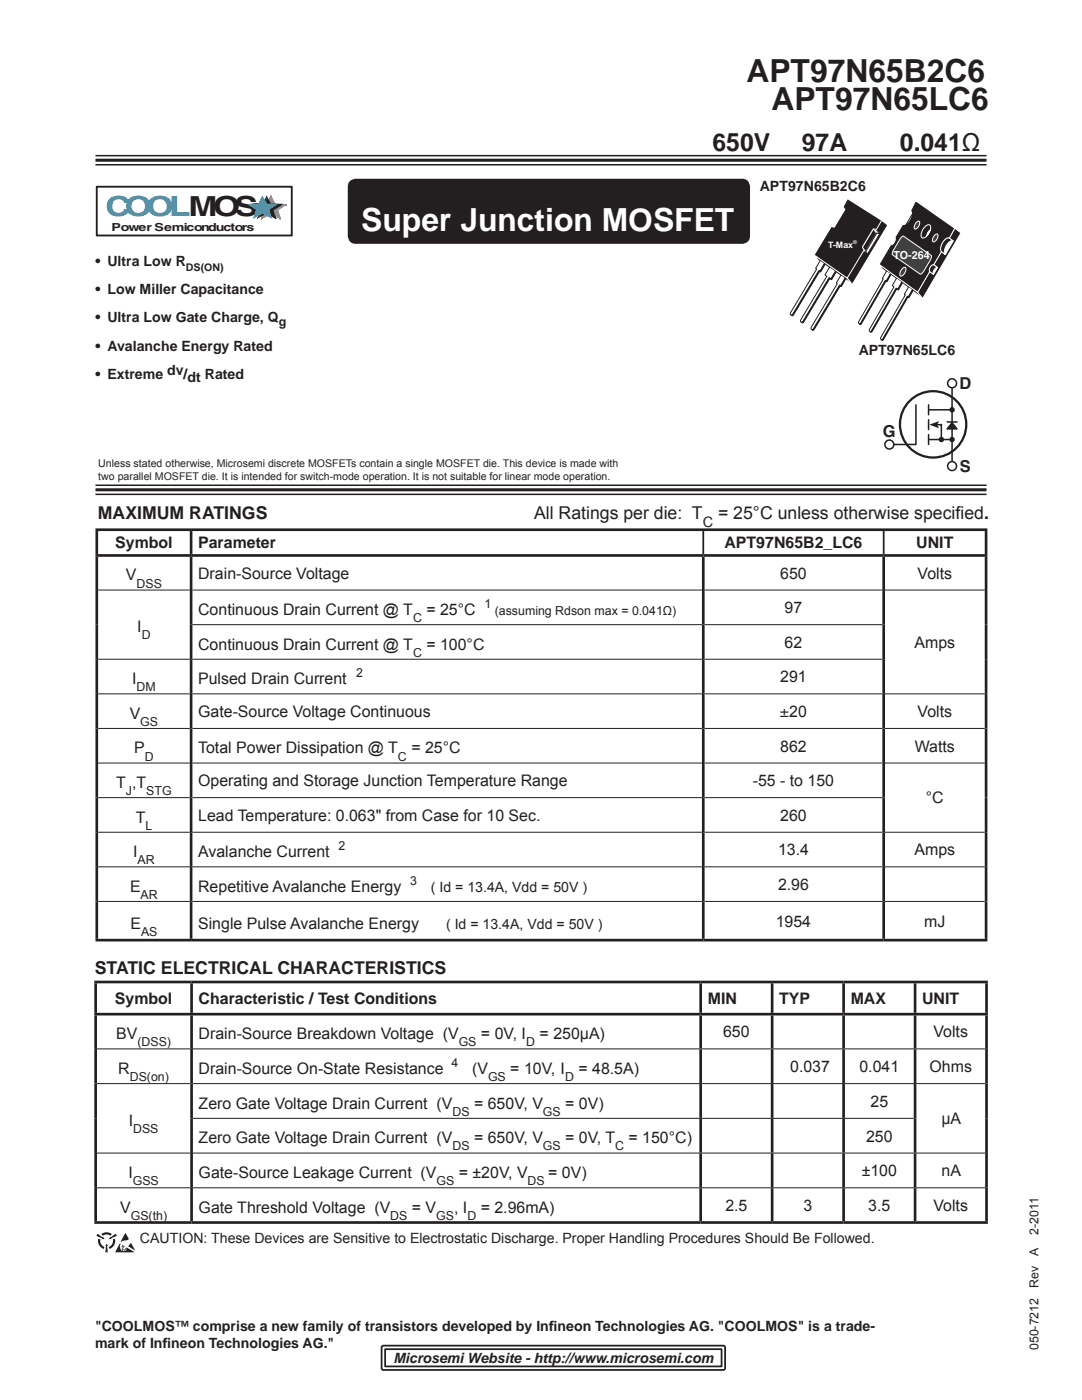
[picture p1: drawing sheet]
<svg xmlns="http://www.w3.org/2000/svg" width="216mm" height="279mm" viewBox="0 0 216 279" stroke-linecap="round" stroke-linejoin="round" font-family="sans-serif">
<path d="M19 31.1h177.8M19 32.9h177.8" fill="none" stroke="#231f20" stroke-width=".3"/>
<path d="M19 32h177.8" fill="none" stroke="#231f20" stroke-width=".61" stroke-linecap="butt"/>
<path d="M69.8 36.1l.4-.2 .8-.2h77.1a1.55 1.55 0 0 1 1.6 1.6v9.8a1.55 1.55 0 0 1-1.6 1.6h-77.1a1.55 1.55 0 0 1-1.6-1.6v-9.8l.1-.7z" fill-rule="evenodd" fill="#231f20"/>
<path d="M19.1 96.8h177.8M19.1 98.7h177.8" fill="none" stroke="#231f20" stroke-width=".3"/>
<path d="M19.1 97.8h177.8" fill="none" stroke="#231f20" stroke-width=".61" stroke-linecap="butt"/>
<path d="M19.3 37.3h38.9v9.7h-38.9z" fill="#fff"/>
<path d="M19.3 37.3h38.9v9.7h-38.9z" fill="none" stroke="#231f20" stroke-width=".37"/>
<path d="M54.1 39.1l.8 1.6-.8 .9z" fill="#878f96"/>
<path d="M54.1 39.1l.8 1.6-.8 .9z" fill="none" stroke="#878f96" stroke-width=".2"/>
<path d="M54.1 39.1v2.6l-.9-.9z" fill="#878f96"/>
<path d="M54.1 39.1v2.6l-.9-.9z" fill="none" stroke="#878f96" stroke-width=".2"/>
<path d="M54.1 39.1l-.9 1.7z" fill="#878f96"/>
<path d="M54.1 39.1l-.9 1.7z" fill="none" stroke="#878f96" stroke-width=".2"/>
<path d="M53.2 40.8l.9 .9z" fill="#878f96"/>
<path d="M53.2 40.8l.9 .9z" fill="none" stroke="#878f96" stroke-width=".2"/>
<path d="M54 39.1l.1 2.6z" fill="#878f96"/>
<path d="M54 39.1l.1 2.6z" fill="none" stroke="#878f96" stroke-width=".2"/>
<path d="M51.1 40.8l2.1-.1 .9 .9z" fill="#878f96"/>
<path d="M51.1 40.8l2.1-.1 .9 .9z" fill="none" stroke="#878f96" stroke-width=".2"/>
<path d="M51.1 40.8l2.2-.1z" fill="#878f96"/>
<path d="M51.1 40.8l2.2-.1z" fill="none" stroke="#878f96" stroke-width=".2"/>
<path d="M53.2 40.7l.9 1z" fill="#878f96"/>
<path d="M53.2 40.7l.9 1z" fill="none" stroke="#878f96" stroke-width=".2"/>
<path d="M51 40.8l3.1 .9z" fill="#878f96"/>
<path d="M51 40.8l3.1 .9z" fill="none" stroke="#878f96" stroke-width=".2"/>
<path d="M51.1 40.8l3 .8-1.4 .3z" fill="#878f96"/>
<path d="M51.1 40.8l3 .8-1.4 .3z" fill="none" stroke="#878f96" stroke-width=".2"/>
<path d="M52.7 41.9l1.4-.3-1.9 2.1z" fill="#878f96"/>
<path d="M52.7 41.9l1.4-.3-1.9 2.1z" fill="none" stroke="#878f96" stroke-width=".2"/>
<path d="M52.7 41.9l-.5 1.8z" fill="#878f96"/>
<path d="M52.7 41.9l-.5 1.8z" fill="none" stroke="#878f96" stroke-width=".2"/>
<path d="M52.7 41.9l1.4-.3z" fill="#878f96"/>
<path d="M52.7 41.9l1.4-.3z" fill="none" stroke="#878f96" stroke-width=".2"/>
<path d="M54.1 41.6l-1.9 2.1z" fill="#878f96"/>
<path d="M54.1 41.6l-1.9 2.1z" fill="none" stroke="#878f96" stroke-width=".2"/>
<path d="M54.1 41.6v1.1l-1.9 1z" fill="#878f96"/>
<path d="M54.1 41.6v1.1l-1.9 1z" fill="none" stroke="#878f96" stroke-width=".2"/>
<path d="M54.1 41.6l1.8 2.1-1.8-1z" fill="#878f96"/>
<path d="M54.1 41.6l1.8 2.1-1.8-1z" fill="none" stroke="#878f96" stroke-width=".2"/>
<path d="M54.1 41.6l1.3 .3 .5 1.8z" fill="#878f96"/>
<path d="M54.1 41.6l1.3 .3 .5 1.8z" fill="none" stroke="#878f96" stroke-width=".2"/>
<path d="M55.3 41.9l.6 1.8z" fill="#878f96"/>
<path d="M55.3 41.9l.6 1.8z" fill="none" stroke="#878f96" stroke-width=".2"/>
<path d="M54.1 41.6l1.3 .4z" fill="#878f96"/>
<path d="M54.1 41.6l1.3 .4z" fill="none" stroke="#878f96" stroke-width=".2"/>
<path d="M54.1 41.6l1.8 2.1z" fill="#878f96"/>
<path d="M54.1 41.6l1.8 2.1z" fill="none" stroke="#878f96" stroke-width=".2"/>
<path d="M54.1 41.6l3-.8-1.7 1.1z" fill="#878f96"/>
<path d="M54.1 41.6l3-.8-1.7 1.1z" fill="none" stroke="#878f96" stroke-width=".2"/>
<path d="M54.9 40.7l2.2 .1-3 .8z" fill="#878f96"/>
<path d="M54.9 40.7l2.2 .1-3 .8z" fill="none" stroke="#878f96" stroke-width=".2"/>
<path d="M54.8 40.7l2.3 .2z" fill="#878f96"/>
<path d="M54.8 40.7l2.3 .2z" fill="none" stroke="#878f96" stroke-width=".2"/>
<path d="M54.8 40.7l-.7 1z" fill="#878f96"/>
<path d="M54.8 40.7l-.7 1z" fill="none" stroke="#878f96" stroke-width=".2"/>
<path d="M54.1 41.6l3-.8z" fill="#878f96"/>
<path d="M54.1 41.6l3-.8z" fill="none" stroke="#878f96" stroke-width=".2"/>
<g fill="#231f20">
<path d="M53.2 39.1l.9 1.5-.9 .9z"/>
<path d="M53.2 39.1v2.4l-.7-.9z"/>
<path d="M53.2 39.1l-.8 1.6z"/>
<path d="M52.4 40.7l.1-.1 .8 .9-.1 .1 .1-.1-.1 .1z"/>
<path d="M53.2 39l.1 2.5z"/>
<path d="M50.2 40.8l2.3-.2 .7 .9z"/>
</g>
<path d="M50.2 40.8l2.3-.2zM50.2 40.7h2.3" fill="none" stroke="#231f20" stroke-width=".2"/>
<g fill="#231f20">
<path d="M52.4 40.6l.9 .9z"/>
<path d="M50.2 40.8l3 .7z"/>
<path d="M50.2 40.8l3 .7-1.3 .4z"/>
</g>
<path d="M50.2 40.8l3 .7-1.3 .4z" fill="none" stroke="#231f20" stroke-width=".2"/>
<g fill="#231f20">
<path d="M51.9 41.9l1.3-.4-1.8 2.1z"/>
<path d="M51.9 41.9l-.6 1.7z"/>
<path d="M51.9 41.9l1.4-.4z"/>
<path d="M53.2 41.5l-1.9 2.1z"/>
<path d="M53.2 41.5v1.1l-1.8 1z"/>
<path d="M53.2 41.5l1.9 2.1-1.9-1z"/>
</g>
<path d="M53.2 41.5l1.9 2.1-1.9-1z" fill="none" stroke="#231f20" stroke-width=".2"/>
<g fill="#231f20">
<path d="M53.2 41.5l1.3 .4 .6 1.7z"/>
<path d="M54.5 41.9l.6 1.7z"/>
<path d="M53.2 41.5l1.3 .4z"/>
<path d="M53.2 41.5l1.9 2.1z"/>
<path d="M53.2 41.5l3.1-.7-1.8 1.1z"/>
</g>
<path d="M53.2 41.5l3.1-.7-1.8 1.1z" fill="none" stroke="#231f20" stroke-width=".2"/>
<g fill="#231f20">
<path d="M54.1 40.6l2.2 .2-3.1 .7z"/>
<path d="M54 40.6l2.3 .2z"/>
<path d="M54 40.6l-.8 .9z"/>
<path d="M53.2 41.5l3.1-.7z"/>
</g>
<g fill="#00aaea">
<path d="M52.4 39.1l.8 1.5-.8 .9z"/>
<path d="M52.4 39.1v2.4l-.8-.9z"/>
<path d="M52.4 39.1l-.9 1.6z"/>
<path d="M51.5 40.7l.1-.1 .9 1z"/>
<path d="M49.4 40.8l2.2-.2 .8 .9z"/>
</g>
<path d="M49.4 40.7h2.2" fill="none" stroke="#00aaea" stroke-width=".2"/>
<g fill="#00aaea">
<path d="M51.5 40.6l1 .9z"/>
<path d="M49.4 40.8l3.1 .7z"/>
<path d="M49.4 40.8l3 .7-1.3 .4z"/>
<path d="M51.1 41.9l1.3-.4-1.9 2.1z"/>
<path d="M51.1 41.9l-.6 1.7z"/>
<path d="M51.1 41.9l1.4-.4z"/>
<path d="M52.4 41.5l-1.9 2.1z"/>
<path d="M52.4 41.5v1.1l-1.9 1z"/>
<path d="M52.4 41.5l1.9 2.1-1.9-1z"/>
<path d="M52.4 41.5l1.3 .4 .6 1.7z"/>
<path d="M53.7 41.9l.6 1.7z"/>
<path d="M52.4 41.5l1.3 .4z"/>
<path d="M52.4 41.5l1.9 2.1z"/>
<path d="M52.4 41.5l3.1-.7-1.8 1.1z"/>
<path d="M53.2 40.6l2.3 .2-3.1 .7z"/>
</g>
<path d="M53.2 40.7h2.3" fill="none" stroke="#00aaea" stroke-width=".2"/>
<g fill="#00aaea">
<path d="M53.2 40.6l-.8 .9z"/>
<path d="M52.4 41.5l3.1-.7z"/>
</g>
<circle cx="186.2" cy="84.7" r="6.6" fill="#fff"/>
<circle cx="186.2" cy="84.7" r="6.6" fill="none" stroke="#231f20" stroke-width=".46"/>
<path d="M182.8 80.8v7.9h-4.4M185.3 80.8v2M185.3 83.8v1.9M185.3 86.7v2" fill="none" stroke="#231f20" stroke-width=".3"/>
<path d="M185.4 84.8l2-.8-.4 .8 .4 .7z" fill="#231f20"/>
<path d="M185.3 81.8h4.7v5.9h-2.2M186.4 84.8h1.4v2.9h-2.5" fill="none" stroke="#231f20" stroke-width=".3"/>
<path d="M190 84.4l1 1.2h-2z" fill="#231f20"/>
<path d="M190 77.4v4.4M189 84.2h2M190 84.4l1 1.2h-2zM190 87.7v4.4" fill="none" stroke="#231f20" stroke-width=".3"/>
<g fill="#231f20">
<circle cx="187.8" cy="87.7" r=".54"/>
<circle cx="190" cy="87.7" r=".54"/>
<circle cx="190" cy="81.8" r=".54"/>
</g>
<g fill="none" stroke="#231f20" stroke-width=".3">
<circle cx="190" cy="76.5" r=".89"/>
<circle cx="177.5" cy="88.7" r=".89"/>
<circle cx="190" cy="93" r=".89"/>
</g>
<path d="M19.1 11.3h67.1v17.3h-67.1z" fill="#fff"/>
<path d="M19.1 11.3h67.1v17.3h-67.1z" fill="none" stroke="#fff" stroke-width=".2"/>
<path d="M140.3 106v4.6M176.3 106v4.6M76.2 268.7l.3-.1h67.8l.4 .3v4.1l-.4 .4h-67.8l-.4-.4zM76.8 269.3h67.2v3.4h-67.2z" fill="none" stroke="#231f20" stroke-width=".35"/>
<g fill="none" stroke="#231f20" stroke-width=".53">
<path d="M19 105.7h178M19.3 111.1v76.3M19.3 106v4.6M38.1 106v4.6M38.1 111.1v76.3M140.3 111.1v76.3M176.3 111.1v76.3M196.8 106v4.6M196.8 111.1v76.3M197 110.9h-178M18.8 196h178.3M19.1 196.2v5.9"/>
<path d="M38.2 196.2v5.9M139.8 196.2v5.9M154.1 196.2v5.9M168.3 196.2v5.9M182.6 196.2v5.9M196.9 196.2v5.9M197 187.6h-178M18.8 202.4h178.3M19.1 202.7v41M38.2 202.7v41M139.8 202.7v6.5M139.8 209.4v6.8"/>
<path d="M139.8 216.3v6.8M154.1 202.7v6.5M154.1 209.4v6.8M154.1 216.3v6.8M168.3 202.7v6.5M168.3 209.4v6.8M168.3 216.3v6.8M182.6 202.7v6.5M182.6 209.4v6.8M182.6 216.3v13.7M196.9 202.7v41M139.8 223.3v6.7"/>
<path d="M139.8 230.2v6.8M139.8 237.1v6.6M154.1 223.3v6.7M154.1 230.2v6.8M154.1 237.1v6.6M168.3 223.3v6.7M168.3 230.2v6.8M168.3 237.1v6.6M182.6 230.2v6.8M182.6 237.1v6.6M18.8 244h178.3"/>
</g>
<g fill="none" stroke="#231f20" stroke-width=".2">
<path d="M19.6 117.8h18.3M38.4 117.8h101.7M140.6 117.8h35.5M176.6 117.8h19.9M19.6 131.6h18.3M19.6 138.5h18.3M38.4 131.6h101.7M38.4 138.5h101.7M38.4 124.7h101.7M140.6 124.7h35.5M140.6 131.6h35.5M140.6 138.5h35.5"/>
<path d="M176.6 138.5h19.9M19.6 145.4h18.3M19.6 152.3h18.3M19.6 159.2h18.3M38.4 145.4h101.7M38.4 152.3h101.7M38.4 159.2h101.7M140.6 145.4h35.5M140.6 152.3h35.5M140.6 159.2h35.5M176.6 145.4h19.9M176.6 152.3h19.9"/>
<path d="M19.6 166.1h18.3M19.6 173h18.3M19.6 179.9h18.3M38.4 166.1h101.7M38.4 173h101.7M38.4 179.9h101.7M140.6 166.1h35.5M140.6 173h35.5M140.6 179.9h35.5M176.6 166.1h19.9M176.6 173h19.9M176.6 179.9h19.9"/>
<path d="M19.4 209.3h18.6M19.4 216.3h18.6M38.5 209.3h158.1M38.5 216.3h158.1M19.4 230.1h18.6M19.4 237.1h18.6M38.5 223.2h143.8M38.5 230.1h158.1M38.5 237.1h158.1"/>
</g>
<path d="M23.9 248.2l.2 .1a1.27 1.27 0 0 0 .2 1.4l.1-.2-.1-.8 .2-.2 .1 .1v.3v-.3l.1 .2v-.2l.2 .2-.4 .7 .2-.2 .2 .1 .4-.4 1.6 .9h-3.9z" fill="#231f20"/>
<g fill="#fff">
<path d="M24.4 248.9l.1 .3z"/>
<path d="M24.4 248.6v.2z"/>
<path d="M24.7 249.4l.2 .1-.2 .2z"/>
<path d="M24.1 249.4l.1 .3z"/>
<path d="M25 249.4l.1 .2-.1 .1z"/>
<path d="M25.1 249.2l.1 .3z"/>
</g>
<g fill="#231f20">
<path d="M26 248.2l.2-.1 .8 1.5-1.4-.9z"/>
<path d="M25 246l.7 1.2a1.01 1.01 0 0 1-1.1 .4l-.4 .2h-.1z"/>
</g>
<path d="M19.8 247.3l1 1.8a1.5 1.5 0 0 1-1-1.8z" fill="#fff"/>
<path d="M19.8 247.3v.3a1.5 1.5 0 0 0 1 1.5" fill="none" stroke="#231f20" stroke-width=".43"/>
<path d="M22.7 247.3l.1 .3a1.5 1.5 0 0 1-1 1.5z" fill="#fff"/>
<path d="M22.7 247.3l.1 .3a1.5 1.5 0 0 1-1 1.5" fill="none" stroke="#231f20" stroke-width=".43"/>
<path d="M20.4 246.4l.9-.3 .9 .3z" fill="#fff"/>
<path d="M22.2 246.4l-.9-.3-.9 .3" fill="none" stroke="#231f20" stroke-width=".43"/>
<g fill="#231f20">
<path d="M21.3 248.2l.3 .5h-.2l.1 1.2h-.5l.2-1.2h-.2z"/>
<path d="M19.5 246.2l1 .8 .1-.2 .3 .5h-.6l.1-.2-1.2-.5z"/>
<path d="M22 246.8l.1 .2 1-.8 .2 .4-1.1 .5 .1 .2h-.6z"/>
<path d="M162.5 50.9l6.6 4.6 .9 1.2-6-4.2a2.94 2.94 0 0 1-1.5-1.6z"/>
</g>
<path d="M162.5 50.9l6.6 4.6 .9 1.2-6-4.2a2.94 2.94 0 0 1-1.5-1.6z" fill="none" stroke="#fff" stroke-width=".2"/>
<g fill="#231f20">
<path d="M175.9 44.1l1.1 .9-7 11.7-1-1.2 3.4-5.6 .7 .8 2.5-4.1-.8-.8z"/>
<path d="M169.1 39.8l6.8 4.3-1.1 1.7-.6-.1-2.1 3.6 .3 .6-3.4 5.6-6.5-4.6 3.4-5.6 .6 .1 2.2-3.6-.4-.5z"/>
</g>
<path d="M174.2 45.7l.6 .1 .8 .8h-.7z" fill="#fff"/>
<path d="M174.2 45.7l.6 .1 .8 .8h-.7z" fill="none" stroke="#231f20" stroke-width=".2"/>
<path d="M174.2 45.7l.7 .8-2.2 3.7-.6-.9z" fill="#231f20"/>
<path d="M174.2 45.7l.7 .8-2.2 3.7-.6-.9z" fill="none" stroke="#fff" stroke-width=".2"/>
<path d="M174.9 46.5l.7 .1-2.5 4.1-.4-.5z" fill="#fff"/>
<path d="M174.9 46.5l.7 .1-2.5 4.1-.4-.5z" fill="none" stroke="#231f20" stroke-width=".2"/>
<path d="M163.7 51.9l.9 .6-1 1.6-.2-.1-5.2 8.7-.4 .2-.1-.5 5.2-8.7-.2-.1z" fill="#fff"/>
<path d="M163.7 51.9l.9 .6-1 1.6-.2-.1-5.2 8.7-.4 .2-.1-.5 5.2-8.7-.2-.1z" fill="none" stroke="#231f20" stroke-width=".2"/>
<path d="M164.6 52.5v.2l-.9 1.6-.2-.1-5.2 8.7-.3 .1-.1-.1 .3-.1 5.2-8.8 .2 .1z" fill="#808285"/>
<path d="M164.6 52.5v.2l-.9 1.6-.2-.1-5.2 8.7-.3 .1-.1-.1 .3-.1 5.2-8.8 .2 .1z" fill="none" stroke="#231f20" stroke-width=".2"/>
<path d="M167.8 54.8l.9 .6-.9 1.6-.2-.1-5.3 8.7-.4 .2v-.5l5.2-8.7-.2-.1z" fill="#fff"/>
<path d="M167.8 54.8l.9 .6-.9 1.6-.2-.1-5.3 8.7-.4 .2v-.5l5.2-8.7-.2-.1z" fill="none" stroke="#231f20" stroke-width=".2"/>
<path d="M168.7 55.4l.1 .2-.9 1.6-.3-.1-5.2 8.7-.3 .1-.1-.1 .3-.1 5.3-8.8 .2 .1z" fill="#808285"/>
<path d="M168.7 55.4l.1 .2-.9 1.6-.3-.1-5.2 8.7-.3 .1-.1-.1 .3-.1 5.3-8.8 .2 .1z" fill="none" stroke="#231f20" stroke-width=".2"/>
<path d="M165.6 53.2l1.2 .9-1 1.5-.3-.2-5.2 8.7-.5 .2v-.5l5.2-8.7-.4-.2z" fill="#fff"/>
<path d="M165.6 53.2l1.2 .9-1 1.5-.3-.2-5.2 8.7-.5 .2v-.5l5.2-8.7-.4-.2z" fill="none" stroke="#231f20" stroke-width=".2"/>
<path d="M166.8 54.1v.2l-.9 1.5-.3-.2-5.3 8.7-.1 .1-.3-.1 .3-.1 5.3-8.8 .3 .2z" fill="#808285"/>
<path d="M166.8 54.1v.2l-.9 1.5-.3-.2-5.3 8.7-.1 .1-.3-.1 .3-.1 5.3-8.8 .3 .2z" fill="none" stroke="#231f20" stroke-width=".2"/>
<path d="M162.5 50.9l13.4-6.9-1 1.8-.6-.1-2.2 3.6 .3 .6-3.4 5.6z" fill="#231f20"/>
<path d="M169 55.4l1 1.3M175.9 44l-1 1.8-.6-.1-2.2 3.6 .3 .6-3.4 5.6-6.5-4.6" fill="none" stroke="#fff" stroke-width=".2"/>
<path d="M175.4 52.7l7.7 5.6 1 1.3-6.3-4.7a5.4 5.4 0 0 1-2.4-2.2z" fill="#231f20"/>
<path d="M175.4 52.7l7.7 5.6 1 1.3-6.3-4.7a5.4 5.4 0 0 1-2.4-2.2z" fill="none" stroke="#fff" stroke-width=".2"/>
<path d="M190.5 45.5l1.3 1-7.7 13.1-1-1.3 2.4-4.1 .8 .5 .8-1.3-.8-.6 1.5-2.6 .8 .6 1.6-2.7-.8-.6z" fill="#231f20"/>
<path d="M190.5 45.5l1.3 1-7.7 13.1-1-1.3 2.4-4.1 .8 .5 .8-1.3-.8-.6 1.5-2.6 .8 .6 1.6-2.7-.8-.6z" fill="none" stroke="#fff" stroke-width=".2"/>
<path d="M176.9 54l.8 .6-.8 1.5-.2-.1-4.9 8.5-.4 .1v-.4l4.8-8.5-.1-.1z" fill="#fff"/>
<path d="M176.9 54l.8 .6-.8 1.5-.2-.1-4.9 8.5-.4 .1v-.4l4.8-8.5-.1-.1z" fill="none" stroke="#231f20" stroke-width=".2"/>
<path d="M177.7 54.6l.1 .2-.8 1.4-.2-.1-4.9 8.5-.3 .1-.1-.1 .3-.1 4.9-8.5 .2 .1z" fill="#808285"/>
<path d="M177.7 54.6l.1 .2-.8 1.4-.2-.1-4.9 8.5-.3 .1-.1-.1 .3-.1 4.9-8.5 .2 .1z" fill="none" stroke="#231f20" stroke-width=".2"/>
<path d="M181.3 57.2l.8 .5-.8 1.5-.2-.1-4.9 8.5-.4 .2-.1-.5 4.9-8.4-.1-.2z" fill="#fff"/>
<path d="M181.3 57.2l.8 .5-.8 1.5-.2-.1-4.9 8.5-.4 .2-.1-.5 4.9-8.4-.1-.2z" fill="none" stroke="#231f20" stroke-width=".2"/>
<path d="M182.1 57.7l.1 .2-.8 1.5-.2-.1-4.9 8.5-.3 .1-.1-.1 .2-.1 5-8.6 .2 .1z" fill="#808285"/>
<path d="M182.1 57.7l.1 .2-.8 1.5-.2-.1-4.9 8.5-.3 .1-.1-.1 .2-.1 5-8.6 .2 .1z" fill="none" stroke="#231f20" stroke-width=".2"/>
<path d="M178.9 55.5l1.1 .7-.8 1.5-.4-.2-4.9 8.5-.3 .1-.1-.4 4.9-8.5-.4-.2z" fill="#fff"/>
<path d="M178.9 55.5l1.1 .7-.8 1.5-.4-.2-4.9 8.5-.3 .1-.1-.4 4.9-8.5-.4-.2z" fill="none" stroke="#231f20" stroke-width=".2"/>
<path d="M180 56.2l.1 .2-.8 1.5-.4-.2-4.9 8.5-.3 .1-.1-.1 .3-.1 4.9-8.6 .4 .2z" fill="#808285"/>
<path d="M180 56.2l.1 .2-.8 1.5-.4-.2-4.9 8.5-.3 .1-.1-.1 .3-.1 4.9-8.6 .4 .2z" fill="none" stroke="#231f20" stroke-width=".2"/>
<path d="M189.4 48.3l.6-.3 .2 .1-1.6 2.7a2.01 2.01 0 0 1 .8-2.5z" fill="#fff"/>
<path d="M188.6 47.7l.6-.3 1 .7a1.6 1.6 0 0 0-1.6 1.4 1.22 1.22 0 0 0 0 1.3l-.8-.6a2.04 2.04 0 0 1 .8-2.5z" fill="#231f20"/>
<path d="M188.6 47.7l.6-.3 1 .7a1.6 1.6 0 0 0-1.6 1.4 1.22 1.22 0 0 0 0 1.3l-.8-.6a2.04 2.04 0 0 1 .8-2.5z" fill="none" stroke="#fff" stroke-width=".2"/>
<path d="M186.6 53.6l.5-.2-.8 1.3v-.6z" fill="#fff"/>
<path d="M185.8 53l.5-.2 .8 .6a1.03 1.03 0 0 0-.8 1.4l-.9-.8 .1-.4z" fill="#231f20"/>
<path d="M185.8 53l.5-.2 .8 .6a1.03 1.03 0 0 0-.8 1.4l-.9-.8 .1-.4z" fill="none" stroke="#fff" stroke-width=".2"/>
<path d="M182.7 40.1l7.8 5.5-1.1 1.9a1.59 1.59 0 0 0-1.6 1.4 1.21 1.21 0 0 0 .1 1.3l-1.6 2.7a1.01 1.01 0 0 0-.8 1.3l-2.4 4.1-7.7-5.5 2.3-4a1.08 1.08 0 0 0 .8-1.4l1.6-2.7a1.58 1.58 0 0 0 1.6-1.3 1.21 1.21 0 0 0 0-1.3z" fill="#231f20"/>
<path d="M182.7 40.1l7.8 5.5-1.1 1.9a1.59 1.59 0 0 0-1.6 1.4 1.21 1.21 0 0 0 .1 1.3l-1.6 2.7a1.01 1.01 0 0 0-.8 1.3l-2.4 4.1-7.7-5.5 2.3-4a1.08 1.08 0 0 0 .8-1.4l1.6-2.7a1.58 1.58 0 0 0 1.6-1.3 1.21 1.21 0 0 0 0-1.3z" fill="none" stroke="#fff" stroke-width=".2"/>
<path d="M182 42.8l-1.7 2.9" fill="none" stroke="#231f20" stroke-width=".2"/>
<path d="M186.5 47l.6-.3a1.14 1.14 0 0 1-.9 1.5 1 1 0 0 1 .3-1.2z" fill="#404041"/>
<path d="M186.5 47l.6-.3a1.14 1.14 0 0 1-.9 1.5 1 1 0 0 1 .3-1.2z" fill="none" stroke="#fff" stroke-width=".2"/>
<path d="M182.8 44.4l.6-.2a1.14 1.14 0 0 1-.9 1.5 1 1 0 0 1 .3-1.3z" fill="#404041"/>
<path d="M182.8 44.4l.6-.2a1.14 1.14 0 0 1-.9 1.5 1 1 0 0 1 .3-1.3z" fill="none" stroke="#fff" stroke-width=".2"/>
<path d="M180 53.6l.5-.3 .2 .1a1.28 1.28 0 0 1-1 1.7 1.12 1.12 0 0 1 .3-1.5z" fill="#404041"/>
<path d="M180 53.6l.5-.3 .2 .1a1.28 1.28 0 0 1-1 1.7 1.12 1.12 0 0 1 .3-1.5z" fill="none" stroke="#fff" stroke-width=".2"/>
<path d="M179.9 47.3l.4-.2 5.5 3.9v.4l-.3 .7-1.1 1.9-.6 .7-5.7-3.8v-.4l.3-.7z" fill="#404041"/>
<path d="M179.9 47.3l.4-.2 5.5 3.9v.4l-.3 .7-1.1 1.9-.6 .7-5.7-3.8v-.4l.3-.7z" fill="none" stroke="#fff" stroke-width=".2"/>
<path d="M184.4 45.4a.76 .76 0 0 1 1.3-.3 2.32 2.32 0 0 1-1.5 2.4l-.2-.1a1.75 1.75 0 0 1 .4-2z" fill="#231f20"/>
<path d="M184.4 45.4a.76 .76 0 0 1 1.3-.3 2.32 2.32 0 0 1-1.5 2.4l-.2-.1a1.75 1.75 0 0 1 .4-2z" fill="none" stroke="#fff" stroke-width=".2"/>
<path d="M185.2 46.3l.4-.4-.7 1.2z" fill="#fff"/>
<path d="M185.2 46.3l.4-.4-.7 1.2z" fill="none" stroke="#fff" stroke-width=".2"/>
<g fill="#fff">
<path d="M151.6 36h25v3h-25z"/>
<path d="M171.3 68.8h22v3h-22z"/>
</g>
<g font-size="6.3" fill="#231f20">
<text x="148.9" y="16.3">APT97N65B2C6</text>
<text x="153.9" y="21.9">APT97N65LC6</text>
</g>
<text font-size="6.3" fill="#fff" x="72.1" y="46.1">Super Junction MOSFET</text>
<text font-size="5.5" fill="#00aaea" x="21" y="43.2">COOLMOS</text>
<g font-size="4.9" fill="#231f20">
<text x="142.2" y="30.1">650V</text>
<text x="160" y="30.1">97A</text>
<text x="179.6" y="30.1">0.041Ω</text>
</g>
<g font-size="3.5" fill="#231f20">
<text x="19.5" y="103.6">MAXIMUM RATINGS</text>
<text x="106.6" y="103.6">All Ratings per die: T</text>
<text x="143.3" y="103.6">= 25°C unless otherwise specifed.</text>
<text x="190.7" y="103.6">i</text>
<text x="18.9" y="194.3">STATIC ELECTRICAL CHARACTERISTICS</text>
</g>
<g font-size="3.3" fill="#231f20">
<text x="191.4" y="77.6">D</text>
<text x="176.2" y="87.2">G</text>
<text x="191.5" y="94.2">S</text>
</g>
<g font-size="3.2" fill="#231f20">
<text x="23" y="109.4">Symbol</text>
<text x="39.5" y="109.4">Parameter</text>
<text x="144.6" y="109.4">APT97N65B2_LC6</text>
<text x="182.8" y="109.4">UNIT</text>
<text x="25.1" y="115.8">V</text>
<text x="39.5" y="115.5">Drain-Source Voltage</text>
<text x="155.7" y="115.5">650</text>
<text x="183.1" y="115.5">Volts</text>
<text x="39.5" y="122.8">Continuous Drain Current @ T</text>
<text x="85.1" y="122.8">= 25°C</text>
<text x="156.6" y="122.4">97</text>
<text x="27.4" y="126.2">I</text>
<text x="39.5" y="129.7">Continuous Drain Current @ T</text>
<text x="85.1" y="129.7">= 100°C</text>
<text x="156.6" y="129.3">62</text>
<text x="182.5" y="129.3">Amps</text>
<text x="26.4" y="136.6">I</text>
<text x="39.5" y="136.6">Pulsed Drain Current</text>
<text x="155.7" y="136.2">291</text>
<text x="25.9" y="143.5">V</text>
<text x="39.5" y="143.1">Gate-Source Voltage Continuous</text>
<text x="155.6" y="143.2">±20</text>
<text x="183.1" y="143.1">Volts</text>
<text x="155.7" y="150">862</text>
<text x="182.5" y="150">Watts</text>
<text x="26.8" y="150.4">P</text>
<text x="39.5" y="150.4">Total Power Dissipation @ T</text>
<text x="82.1" y="150.4">= 25°C</text>
<text x="23.2" y="157.3">T ,T</text>
<text x="39.5" y="156.9">Operating and Storage Junction Temperature Range</text>
<text x="150.2" y="156.9">-55 - to 150</text>
<text x="184.8" y="160.3">°C</text>
<text x="27.1" y="164.2">T</text>
<text x="39.5" y="163.8">Lead Temperature: 0.063&quot; from Case for 10 Sec.</text>
<text x="155.7" y="163.8">260</text>
<text x="26.6" y="171.1">I</text>
<text x="39.5" y="171.1">Avalanche Current</text>
<text x="155.2" y="170.7">13.4</text>
<text x="182.5" y="170.7">Amps</text>
<text x="26" y="178">E</text>
<text x="39.5" y="178">Repetitive Avalanche Energy</text>
<text x="155.2" y="177.6">2.96</text>
<text x="26" y="185.3">E</text>
<text x="39.5" y="185.3">Single Pulse Avalanche Energy</text>
<text x="154.8" y="184.9">1954</text>
<text x="184.4" y="184.9">mJ</text>
<text x="22.9" y="200.3">Symbol</text>
<text x="39.6" y="200.3">Characteristic / Test Conditions</text>
<text x="141.2" y="200.3">MIN</text>
<text x="155.5" y="200.3">TYP</text>
<text x="169.7" y="200.3">MAX</text>
<text x="184" y="200.3">UNIT</text>
<text x="23.2" y="207.4">BV</text>
<text x="39.6" y="207.4">Drain-Source Breakdown Voltage (V</text>
<text x="96" y="207.4">= 0V, I</text>
<text x="107.7" y="207.4">= 250μA)</text>
<text x="144.3" y="207">650</text>
<text x="186.3" y="207">Volts</text>
<text x="23.6" y="214.3">R</text>
<text x="39.6" y="214.3">Drain-Source On-State Resistance</text>
<text x="94.2" y="214.3">(V</text>
<text x="101.8" y="214.3">= 10V, I</text>
<text x="115.4" y="214.3">= 48.5A)</text>
<text x="157.7" y="214">0.037</text>
<text x="171.5" y="214">0.041</text>
<text x="185.5" y="214">Ohms</text>
<text x="39.6" y="221.3">Zero Gate Voltage Drain Current (V</text>
<text x="94.6" y="221.3">= 650V, V</text>
<text x="112.8" y="221.3">= 0V)</text>
<text x="173.7" y="220.9">25</text>
<text x="25.7" y="224.7">I</text>
<text x="172.8" y="227.8">250</text>
<text x="187.8" y="224.3">μA</text>
<text x="39.6" y="228.2">Zero Gate Voltage Drain Current (V</text>
<text x="94.6" y="228.2">= 650V, V</text>
<text x="112.8" y="228.2">= 0V, T</text>
<text x="125.4" y="228.2">= 150°C)</text>
<text x="25.6" y="235.1">I</text>
<text x="39.6" y="235.1">Gate-Source Leakage Current (V</text>
<text x="91.6" y="235.1">= ±20V, V</text>
<text x="109.4" y="235.1">= 0V)</text>
<text x="171.9" y="234.7">±100</text>
<text x="187.9" y="234.7">nA</text>
<text x="24" y="242.1">V</text>
<text x="39.6" y="242.1">Gate Threshold Voltage (V</text>
<text x="82.2" y="242.1">= V</text>
<text x="90.6" y="242.1">, I</text>
<text x="95.9" y="242.1">= 2.96mA)</text>
<text x="144.7" y="241.7">2.5</text>
<text x="160.3" y="241.7">3</text>
<text x="173.3" y="241.7">3.5</text>
<text x="186.3" y="241.7">Volts</text>
</g>
<text font-size="2.9" fill="#231f20" x="140.2" y="105.3">C</text>
<g font-size="2.8" fill="#231f20">
<text x="151.6" y="38.1">APT97N65B2C6</text>
<text x="19" y="53">• Ultra Low R</text>
<text x="19" y="58.7">• Low Miller Capacitance</text>
<text x="19" y="64.3">• Ultra Low Gate Charge, Q</text>
<text x="19.1" y="70">• Avalanche Energy Rated</text>
<text x="171.3" y="70.9">APT97N65LC6</text>
<text x="19.1" y="75.6">• Extreme</text>
<text x="33.4" y="74.9">dv</text>
<text x="36.6" y="75.6">/dt Rated</text>
<text x="86" y="178">( Id = 13.4A, Vdd = 50V )</text>
<text x="89" y="185.3">( Id = 13.4A, Vdd = 50V )</text>
<text x="27.9" y="248.1">CAUTION: These Devices are Sensitive to Electrostatic Discharge. Proper Handling Procedures Should Be Followed.</text>
<text x="19" y="265.6">&quot;COOLMOS™ comprise a new family of transistors developed by Infneon Technologies AG. &quot;COOLMOS&quot; is a trade-</text>
<text x="19" y="269">mark of Infneon Technologies AG.&quot;</text>
<text x="32.4" y="269">i</text>
<text x="109.5" y="265.6">i</text>
<text x="78.5" y="272">Microsemi Website - http://www.microsemi.com</text>
</g>
<g font-size="2.5" fill="#231f20">
<text x="55.6" y="65">g</text>
<text x="27.2" y="117.3">DSS</text>
<text x="82.4" y="124.2">C</text>
<text x="96.7" y="121.3">1</text>
<text x="98.7" y="122.8">(assuming Rdson max = 0.041Ω)</text>
<text x="28.3" y="127.6">D</text>
<text x="82.4" y="131.1">C</text>
<text x="27.2" y="138">DM</text>
<text x="71.1" y="135.2">2</text>
<text x="28" y="144.9">GS</text>
<text x="28.9" y="151.8">D</text>
<text x="79.4" y="151.8">C</text>
<text x="25.1" y="158.7">J</text>
<text x="29.2" y="158.7">STG</text>
<text x="29.1" y="165.6">L</text>
<text x="27.5" y="172.5">AR</text>
<text x="67.5" y="169.7">2</text>
<text x="28.1" y="179.4">AR</text>
<text x="81.8" y="176.6">3</text>
<text x="28.1" y="186.7">AS</text>
<text x="27.4" y="208.8">(DSS)</text>
<text x="91.5" y="208.8">GS</text>
<text x="105" y="208.8">D</text>
<text x="25.9" y="215.7">DS(on)</text>
<text x="90.1" y="212.9">4</text>
<text x="97.4" y="215.7">GS</text>
<text x="112.8" y="215.7">D</text>
<text x="26.6" y="226.1">DSS</text>
<text x="90.3" y="222.7">DS</text>
<text x="108.3" y="222.7">GS</text>
<text x="90.3" y="229.6">DS</text>
<text x="108.3" y="229.6">GS</text>
<text x="122.8" y="229.6">C</text>
<text x="26.5" y="236.5">GSS</text>
<text x="87.1" y="236.5">GS</text>
<text x="105.3" y="236.5">DS</text>
<text x="26.1" y="243.5">GS(th)</text>
<text x="77.9" y="243.5">DS</text>
<text x="87" y="243.5">GS</text>
<text x="93.3" y="243.5">D</text>
<text x="207.2" y="250.6" transform="rotate(-90 207.2 250.6)">A</text>
<text x="207.2" y="246.4" transform="rotate(-90 207.2 246.4)">2-2011</text>
<text x="207.2" y="257" transform="rotate(-90 207.2 257)">Rev</text>
<text x="207.2" y="269.5" transform="rotate(-90 207.2 269.5)">050-7212</text>
</g>
<text font-size="2.2" fill="#231f20" x="22.2" y="46.1">Power Semiconductors</text>
<text font-size="2.2" fill="#fff" x="178.3" y="51.7">TO-264</text>
<g font-size="2.1" fill="#231f20">
<text x="37.1" y="54.1">DS(ON)</text>
<text x="19.6" y="93.2">Unless stated otherwise, Microsemi discrete MOSFETs contain a single MOSFET die. This device is made with</text>
<text x="19.6" y="95.7">two parallel MOSFET die. It is intended for switch-mode operation. It is not suitable for linear mode operation.</text>
</g>
<text font-size="1.8" fill="#fff" x="165.2" y="49.4">T-Max</text>
<text font-size="1.1" fill="#fff" x="170.2" y="48.7">®</text>
</svg>
